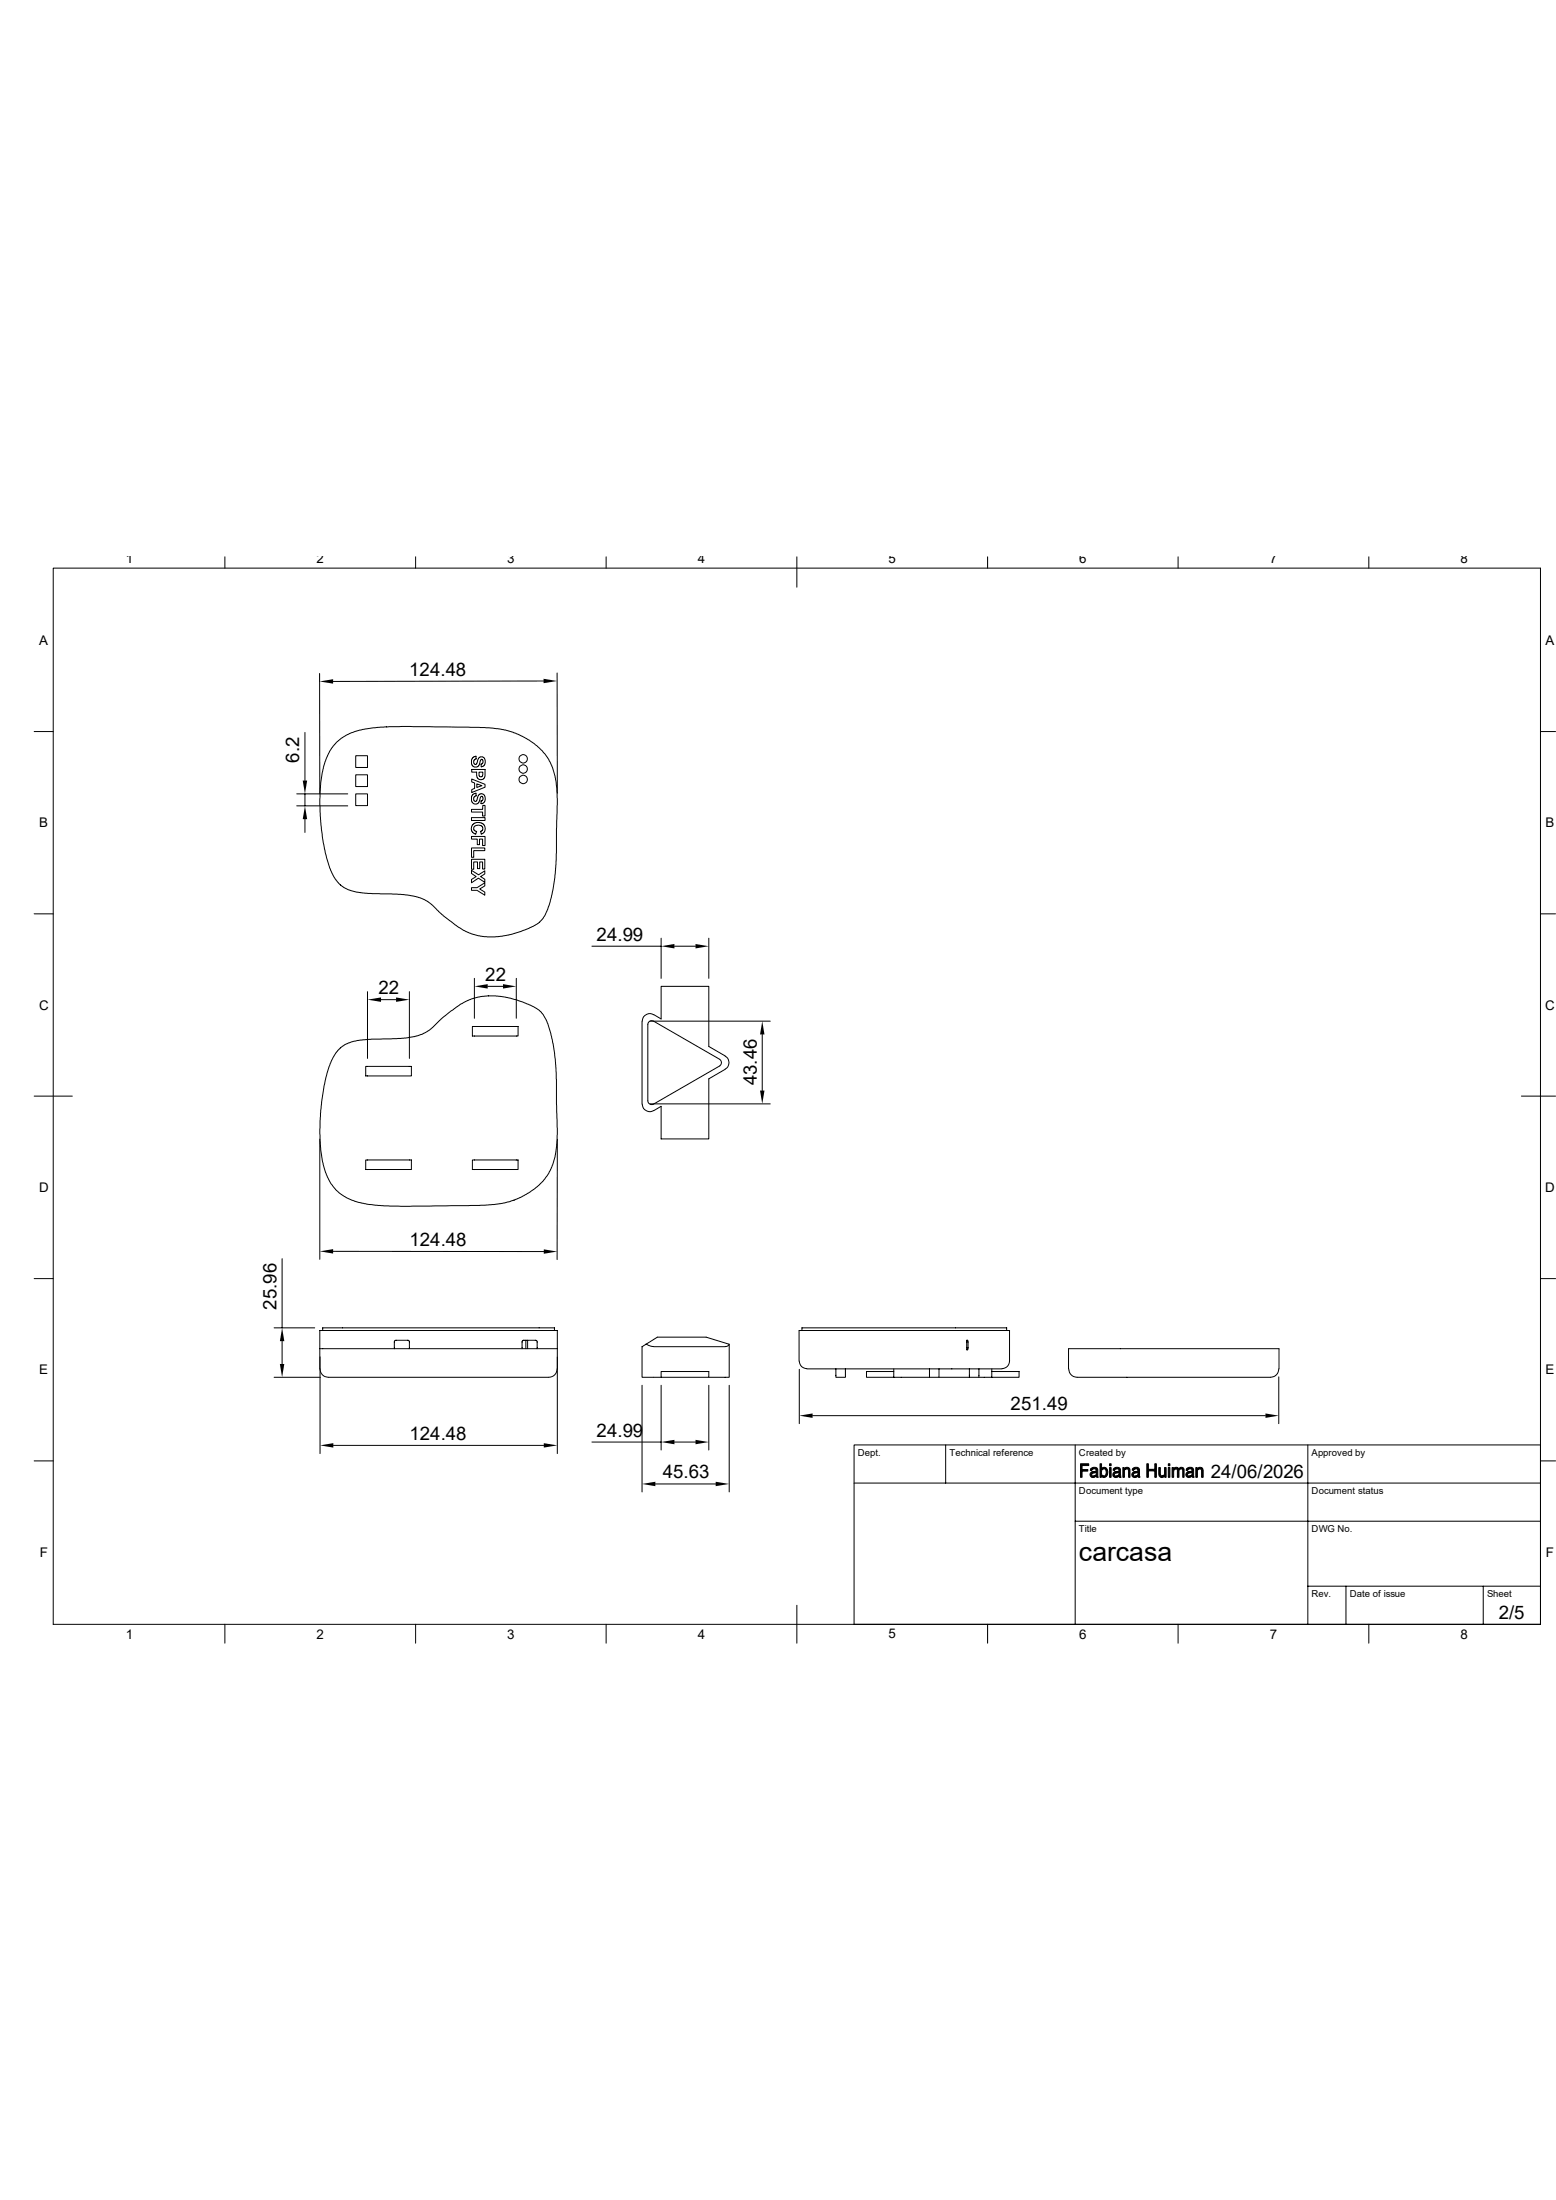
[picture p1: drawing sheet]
<svg xmlns="http://www.w3.org/2000/svg" width="297mm" height="420mm" viewBox="0 0 297 420" stroke-linecap="round" stroke-linejoin="round" font-family="sans-serif">
<g fill="none" stroke="#000" stroke-width=".19">
<path d="M10.2 108.5h283.8v201.6h-283.8zM42.9 106.3v2.2M79.3 106.3v2.2M115.7 106.3v2.2M152.1 106.3v5.8M188.5 106.3v2.2M224.9 106.3v2.2M261.3 106.3v2.2M6.5 139.7h3.7M58.2 139.8v9.2M61 128.6v22.9M103.8 130l-40.2 .1"/>
<path d="M106.3 128.5l.1 22.9M294 139.7h2.9M56.6 153.8h9.8M56.6 151.6h9.8M58.2 151.6v2.2M58.2 156.4v2.5M64.4 141.6l1.7-1.3 1.5-.6 1.7-.5 2.8-.3 4.6-.2 14.8 .2 3.5 .2 2.9 .7 2.6 1.2 2 1.4 1.6 1.6 .7 1 .7 1.5 .6 2.6 .3 3.4-.2 10.3-.3 4.7-.9 4.6-.6 1.8-.9 1.6-.7 .7-1.1 .7-2.2 .9-2 .6-3 .5-2.7-.2-1.8-.4-2.4-1.2-3-2.3-2.3-2.2-.8-.6-1.3-.6-1.2-.3-2-.3-6-.2-3-.3-1.5-.4-1.5-.9-1-1.1-.6-1.2-.5-1.1-.8-2.7-.8-4.7-.3-4.6 .2-4.1 .5-3 .6-1.7 .6-1.4zM67.9 144.3h2.2v2.2h-2.2zM67.9 147.9h2.2v2.3h-2.2zM67.9 151.6h2.2v2.2h-2.2zM90 159.7h2.6v1.7h-.5v-1.2h-.6v1h-.4v-1h-1.1zM90 154.5h2.1l.1-.7h.4v2h-.5v-.8h-2.1z"/>
<path d="M90 156.1h2.6v.5h-2.6zM90 148.7l2.6 1v.6l-2.6 1v-.6l.6-.2v-1l-.6-.2zM90 146.9h2.6v1.3l-.2 .4-.5 .2-.6-.1-.3-.4v-.9h-1zM90.2 151.8l.6-.4 .1 .5-.4 .3-.1 .5a.34 .34 0 0 0 .4 .3 .34 .34 0 0 0 .3-.4l.3-.9 .4-.2 .5 .1 .3 .5v.6l-.1 .4-.4 .3h-.3v-.5l.3-.1 .1-.5a.27 .27 0 0 0-.4-.3 .27 .27 0 0 0-.1 .4l-.2 .6-.3 .4-.7 .1-.5-.6v-.8zM90.2 144.7l.6-.3 .1 .5-.4 .2v.6a.34 .34 0 0 0 .4 .2 .34 .34 0 0 0 .2-.4l.3-.8 .3-.2h.4l.4 .3 .1 1-.3 .4-.4 .2-.1-.5 .4-.2v-.5a.25 .25 0 0 0-.3-.3 .25 .25 0 0 0-.2 .4l-.4 1-.7 .1-.4-.2-.2-.4v-.7zM90.2 157.4l.8-.4 .7 .1 .5 .2 .3 .4 .1 .5-.2 .7-.5 .3-.2-.5 .4-.2 .1-.5-.4-.4-.6-.1-.6 .2-.2 .3 .1 .5 .5 .2-.2 .5-.4-.1-.3-.4-.1-.4zM91 149.6l1 .4-1 .3zM91.4 147.4h.8l-.1 .7a.4 .4 0 0 1-.5 .1 .4 .4 0 0 1-.2-.5zM6.5 174.5h3.7M90 169.5h1.1l1.4-1v.6l-.9 .6 .9 .6v.6l-1.4-.9h-1.1zM90 164h2.5v1.9h-.4v-1.4h-.5v1.3h-.5v-1.3h-.7v1.4h-.4zM90 166.2l1.4 .8 1.1-.8v.6l-.8 .5 .8 .6v.5l-1.2-.8-1.3 .9v-.6l.9-.6-.9-.5z"/>
<path d="M90 161.9h2.5v.5h-2.1v1.3h-.4zM126.2 179.1v7.7M135.3 179.1v7.7M294 174.5h2.9M70.1 189.3v12.8M72.7 190.8h2.9M78.1 189.3v12.8M90.2 196h8.7v1.8h-8.7zM90.6 186.8v7.6M93.1 188.3h2.9M98.6 186.8v7.6M113 180.6h13.2"/>
<path d="M122.6 194.9v15.9M122.6 194.9a1.48 1.48 0 0 1 2.2-1.2l1.4 .8v-6.2h9.1v11.5l3.1 1.8M123.8 195.1a.73 .73 0 0 1 1-.2l12.6 7.3a.76 .76 0 0 1 0 1.3l-12.6 7.3a.74 .74 0 0 1-1.1-.7v-14.5zM124.1 194.9h22.9M128.7 180.6h4.1M145.5 197.5v10.7M6.5 209.3h7.3M61 217.5v22.9M64.5 200.5l1.2-1 1.3-.6 1.2-.3 2.8-.2 6.5-.2 1.5-.3 1.5-.4 1.5-.9 2.5-2.4 3.5-2.6 2-.9 1.3-.4 1.7-.2h1.6l1.8 .2 2.3 .6 3.2 1.3 1.4 1 1.1 1.8 1 3.5 .6 3.8 .2 3.8 .1 11.5-.3 3.2-.5 1.6-.7 1.5-1.1 1.6-.8 .7-2.5 1.8-1 .6-2.1 .8-3 .6-4.9 .2-11.2 .1-4.9-.1-4.2-.5-1.4-.4-1.6-.7-1.3-.8-.7-.7-1-1.3-.6-1.1-.9-3-.5-3.9 .1-5.2 .7-5.5 1.1-4.1 .5-1.1zM69.8 203.6h8.7v1.8h-8.7zM106.4 217.5l-.1 23M122.6 210.8a1.44 1.44 0 0 0 2.2 1.2"/>
<path d="M124.1 210.7h22.9M138.4 204.1l-3.1 1.9v11.4h-9.1v-6.2l-1.4 .8M138.4 201.6a1.41 1.41 0 0 1 0 2.5M290.4 209.3h6.5M63.6 238.9h40.2M69.8 221.4h8.7v1.9h-8.7zM90.2 221.4h8.7v1.9h-8.7zM6.5 244.1h3.7M52.3 253.5h7.8M53.8 240.3v13.2M53.8 256v4.4M61 257.5h45.4"/>
<path d="M61.1 259v18.5M61.6 254v-.5h44.2v.5M75.3 257.5v-1.4l.2-.2h2.5l.1 .2v1.4M99.7 257.5v-1.5a1.78 1.78 0 0 1 1.4-.1 1.78 1.78 0 0 1 1.4 .1v1.5M100.4 255.9v1.6M100.7 255.9v1.6M123.3 256.6l1.2 .4 13.9 .1 .4-.1 .3-.4M152.5 259.8v-5.8h40.2v5.8a1.45 1.45 0 0 1-1.4 1.5M152.6 259.8a1.45 1.45 0 0 0 1.4 1.5M153.1 254v-.5h39.1v.5M184.5 255.9h.2l.1 1.4a.22 .22 0 0 1 0 .3 .22 .22 0 0 1-.3 0zM294 244.1h2.9"/>
<path d="M6.5 278.9h3.7M52.3 262.9h8.9M61 261.3v-7.3h45.4v23.5M63.6 275.9h40.2M106.3 261.3a1.86 1.86 0 0 1-2 1.6h-41.2a1.86 1.86 0 0 1-2-1.6M113 275.3h13.2M122.6 264.5v20.3M126.2 264.5v12.3M126.2 262.9h-3.6v-5.8l2.9-1.8h9.3l4.4 1.3v6.3h-3.9M126.2 261.8h9.1v1.1h-9.1zM128.7 275.3h4.1M135.3 264.5v12.3"/>
<path d="M139.2 264.5v20.3M152.6 261.4v10.4M154 261.3h37.3M155.1 270.3h86.5M159.6 261.3v1.6h1.8v-1.6M170.6 261.8h-5.2v1.1h5.2M170.6 262.9h6.8M170.6 261.3v1.6M177.4 261.3v1.6h1.8v-1.6M179.2 262.9h5.8M180.5 275.8v7.3M185 261.3v1.6"/>
<path d="M186.9 262.9h2.4M186.9 261.3v1.6h-1.9M189.3 261.8h5.2v1.1h-5.2M189.3 261.3v1.6M204 261.3v-3.8h40.1v3.8M205.2 275.8v34.3M244.1 261.3a1.86 1.86 0 0 1-2 1.6h-36.1a1.86 1.86 0 0 1-2-1.6M244.1 262.8v9M249.6 275.8v34.3M294 275.8h-131v34.3M294 278.9h2.9M125.1 283.3h11.5"/>
<path d="M163 283.1h131M205.2 290.4h88.8M42.9 310.1v3.6M79.3 310.1v3.6M115.7 310.1v3.6M152.1 306.5v7.2M188.5 310.1v3.6M224.9 310.1v3.6M249.6 302.8h44.4M256.9 302.8v7.3M261.3 310.1v3.6M283.1 302.8v7.3"/>
<circle cx="99.9" cy="146.8" r=".8"/>
<circle cx="99.9" cy="148.8" r=".8"/>
<circle cx="99.9" cy="144.9" r=".8"/>
</g>
<g fill="#000" stroke="#000" stroke-width=".19">
<path d="M206.2 279.4h1.6v.4h-1.3v.7h1.1v.3h-1.1v1.2h-.3z" fill-rule="evenodd"/>
<path d="M210 279.4h.3v1h.4a.81 .81 0 0 0-.1 1.4h-.4v.2h-.2z" fill-rule="evenodd"/>
<path d="M211.8 279.4h.3v.4h-.3z" fill-rule="evenodd"/>
<path d="M218.9 279.4h.3v1.1l1.2 .3h-1.2v1.2h-.3z" fill-rule="evenodd"/>
<path d="M219.2 280.5h1.2v-1.1h.3v2.6h-.3v-1.2z" fill-rule="evenodd"/>
<path d="M223 279.4h.3v.4h-.3z" fill-rule="evenodd"/>
<path d="M208.2 280.4h.6h-.2l-.2 .3h-.3z" fill-rule="evenodd"/>
<path d="M208.2 281.1h1a.52 .52 0 0 0-.8 .6l.2 .1h.6a.61 .61 0 0 1-.9 .2 .61 .61 0 0 1-.1-.9z" fill-rule="evenodd"/>
<path d="M208.2 280.4a.72 .72 0 0 1 .8-.3 .72 .72 0 0 1 .6 .7v1.2h-.3v-.2h-.4l.3-.3 .1-.4h-1l.5-.2a.3 .3 0 0 0 .5-.3 .3 .3 0 0 0-.5-.2z" fill-rule="evenodd"/>
<path d="M208.7 281.8h.6z" fill-rule="evenodd"/>
<path d="M210.2 281.8h.5z" fill-rule="evenodd"/>
<path d="M210.4 280.2a.84 .84 0 0 1 1 .3 .84 .84 0 0 1 0 1 .62 .62 0 0 1-.5 .5 .62 .62 0 0 1-.6-.2h.4a.79 .79 0 0 0 .5-.7 .79 .79 0 0 0-.5-.7h-.4z" fill-rule="evenodd"/>
<path d="M211.8 280.2h.3v1.8h-.3z" fill-rule="evenodd"/>
<path d="M212.5 280.5l.7-.1h-.3l-.1 .3h-.3z" fill-rule="evenodd"/>
<path d="M212.6 281.1h1h-.1a.54 .54 0 0 0-.7 .5l.2 .2h.6a.61 .61 0 0 1-.9 .2 .61 .61 0 0 1-.1-.9z" fill-rule="evenodd"/>
<path d="M212.6 280.4a.69 .69 0 0 1 .8-.3 .69 .69 0 0 1 .5 .7l.1 1.2h-.3l-.1-.2h-.3l.3-.3v-.4h-.9l.4-.2a.31 .31 0 0 0 .5-.2 .31 .31 0 0 0-.4-.3z" fill-rule="evenodd"/>
<path d="M213.1 281.8h.5z" fill-rule="evenodd"/>
<path d="M214.3 280.2h.3v.2h.3l-.3 .3v1.3h-.3z" fill-rule="evenodd"/>
<path d="M214.6 280.4h.5z" fill-rule="evenodd"/>
<path d="M214.8 280.2a.58 .58 0 0 1 .7 0 .58 .58 0 0 1 .2 .7v1.1h-.3v-1.4l-.3-.2h-.5z" fill-rule="evenodd"/>
<path d="M216.2 280.5l.6-.1h-.3l-.1 .3h-.3z" fill-rule="evenodd"/>
<path d="M216.2 281.1h.9a.52 .52 0 0 0-.7 .6l.8 .1a.59 .59 0 0 1-.9 .2 .59 .59 0 0 1-.1-.9z" fill-rule="evenodd"/>
<path d="M216.7 281.8h.6z" fill-rule="evenodd"/>
<path d="M216.2 280.3l.3-.1a.63 .63 0 0 1 .7 0 .63 .63 0 0 1 .3 .6l.1 1.2h-.3v-.2h-.4l.3-.3v-.4h-.9l.5-.2a.3 .3 0 0 0 .4-.2 .3 .3 0 0 0-.4-.3z" fill-rule="evenodd"/>
<path d="M221.2 280.2h.3v1.3l.1 .2 .7 .1a.62 .62 0 0 1-.8 .2 .62 .62 0 0 1-.3-.7z" fill-rule="evenodd"/>
<path d="M221.8 281.8l.5-.1z" fill-rule="evenodd"/>
<path d="M222.3 280.2h.3v1.8h-.3v-.3h-.2l.2-.3z" fill-rule="evenodd"/>
<path d="M223 280.2h.3v1.8h-.3z" fill-rule="evenodd"/>
<path d="M223.7 280.2h.3v.2l.3 .1-.3 .3v1.2h-.3z" fill-rule="evenodd"/>
<path d="M224 280.4h.5z" fill-rule="evenodd"/>
<path d="M224.1 280.2a.54 .54 0 0 1 .9 .3l-1-.1z" fill-rule="evenodd"/>
<path d="M224.7 280.5l.8-.1h-.2l-.3 .4v1.2h-.3z" fill-rule="evenodd"/>
<path d="M225.1 280.3a.51 .51 0 0 1 .7-.1 .51 .51 0 0 1 .2 .6v1.2h-.2v-1.3l-.3-.3h-.5z" fill-rule="evenodd"/>
<path d="M226.5 280.4h.6h-.2l-.2 .3h-.3z" fill-rule="evenodd"/>
<path d="M226.5 281.2l.1-.1h.9a.52 .52 0 0 0-.8 .6l.2 .1h.6a.6 .6 0 0 1-.8 .2 .6 .6 0 0 1-.2-.8z" fill-rule="evenodd"/>
<path d="M226.5 280.4a.72 .72 0 0 1 .8-.3 .72 .72 0 0 1 .5 .7l.1 1.2h-.3v-.2h-.4l.3-.3v-.4h-.9l.5-.2a.3 .3 0 0 0 .4-.3 .3 .3 0 0 0-.4-.2z" fill-rule="evenodd"/>
<path d="M227 281.8h.6z" fill-rule="evenodd"/>
<path d="M228.3 280.2h.2v.2h.3l-.2 .4v1.2h-.3z" fill-rule="evenodd"/>
<path d="M228.5 280.4h.5z" fill-rule="evenodd"/>
<path d="M228.7 280.2a.61 .61 0 0 1 .7 0 .61 .61 0 0 1 .3 .7v1.1h-.3v-1.3l-.2-.3h-.6z" fill-rule="evenodd"/>
</g>
<g fill="#000">
<path d="M61 130.1l2.6-.4v.8zM103.8 129.6l2.5 .4-2.5 .4zM58.2 153.8l.4 2.6h-.8zM57.8 149h.8l-.4 2.6zM70.1 190.8l2.6-.4v.9zM75.6 190.4l2.5 .4-2.5 .5zM90.6 188.3l2.5-.4v.8zM96 187.9l2.6 .4-2.6 .4zM126.2 180.6l2.5-.4v.9zM132.8 180.2l2.5 .4-2.5 .5zM145.5 194.9l.4 2.6h-.8zM145.1 208.2h.8l-.4 2.5z"/>
<path d="M61 238.9l2.6-.4v.8zM103.8 238.5l2.5 .4-2.5 .5zM53.8 253.5l.5 2.5h-.9zM53.4 260.4h.9l-.5 2.5zM61.1 275.9l2.5-.4v.9zM103.8 275.5l2.6 .4-2.6 .5zM126.2 275.3l2.5-.4v.8zM132.8 274.9l2.5 .4-2.5 .4zM152.6 270.3l2.5-.5v.9zM241.6 269.8l2.5 .5-2.5 .4zM122.6 283.3l2.5-.4v.8zM136.6 282.9l2.6 .4-2.6 .4z"/>
</g>
<text font-size="5.1" x="206" y="298.1">carcasa</text>
<g font-size="3.6">
<text x="78.1" y="129">124.48</text>
<text x="57.1" y="145.6" transform="rotate(-90 57.1 145.6)">6.2</text>
<text x="113.9" y="179.6">24.99</text>
<text x="72.2" y="189.8">22</text>
<text x="92.6" y="187.3">22</text>
<text x="144.4" y="207.2" transform="rotate(-90 144.4 207.2)">43.46</text>
<text x="78.1" y="237.8">124.48</text>
<text x="52.8" y="250" transform="rotate(-90 52.8 250)">25.96</text>
<text x="192.9" y="269.2">251.49</text>
<text x="78.1" y="274.9">124.48</text>
<text x="113.9" y="274.2">24.99</text>
<text x="126.5" y="282.2">45.63</text>
<text x="231.1" y="282.1">24/06/2026</text>
<text x="286.1" y="309.1">2/5</text>
</g>
<g font-size="2.5">
<text x="24" y="107.6">1</text>
<text x="60.4" y="107.6">2</text>
<text x="96.8" y="107.5">3</text>
<text x="133.2" y="107.6">4</text>
<text x="169.6" y="107.5">5</text>
<text x="206" y="107.5">6</text>
<text x="242.4" y="107.5">7</text>
<text x="278.8" y="107.5">8</text>
<text x="7.5" y="123.1">A</text>
<text x="295" y="123.1">A</text>
<text x="7.5" y="157.9">B</text>
<text x="295" y="157.9">B</text>
<text x="7.5" y="192.8">C</text>
<text x="294.9" y="192.8">C</text>
<text x="7.5" y="227.6">D</text>
<text x="294.9" y="227.6">D</text>
<text x="7.5" y="262.4">E</text>
<text x="295" y="262.4">E</text>
<text x="7.6" y="297.2">F</text>
<text x="295.1" y="297.2">F</text>
<text x="24" y="312.8">1</text>
<text x="60.4" y="312.8">2</text>
<text x="96.8" y="312.8">3</text>
<text x="133.2" y="312.8">4</text>
<text x="169.6" y="312.8">5</text>
<text x="206" y="312.8">6</text>
<text x="242.4" y="312.8">7</text>
<text x="278.8" y="312.8">8</text>
</g>
<g font-size="1.8">
<text x="163.7" y="277.9">Dept.</text>
<text x="181.2" y="277.9">Technical reference</text>
<text x="206" y="277.9">Created by</text>
<text x="250.4" y="277.9">Approved by</text>
<text x="206" y="285.2">Document type</text>
<text x="250.4" y="285.2">Document status</text>
<text x="206" y="292.4">Title</text>
<text x="250.4" y="292.4">DWG No.</text>
<text x="250.4" y="304.8">Rev.</text>
<text x="257.6" y="304.8">Date of issue</text>
<text x="283.9" y="304.8">Sheet</text>
</g>
</svg>
